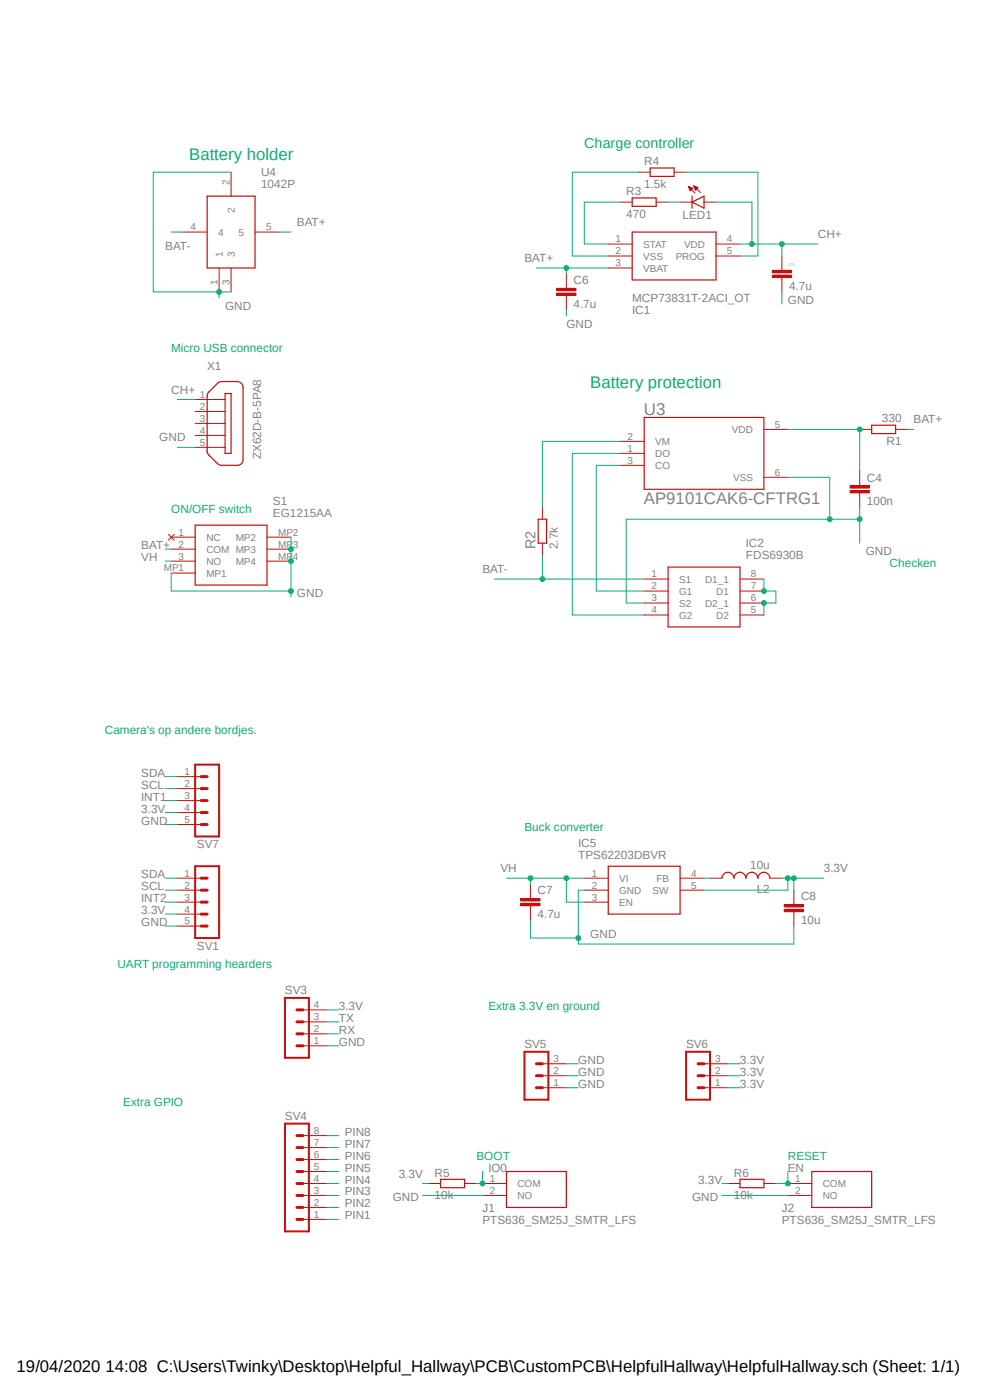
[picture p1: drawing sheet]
<svg xmlns="http://www.w3.org/2000/svg" width="210mm" height="297mm" viewBox="0 0 210 297" stroke-linecap="round" stroke-linejoin="round" font-family="sans-serif">
<path d="M21.6 28.3l184.8 116.6M206.4 144.9l-184.8 116.6" fill="none" stroke="#fff" stroke-width=".21"/>
<path d="M60.5 211.7h5v12.7h-5zM60.5 238.4h5v22.8h-5z" fill="none" stroke="#c90d0c" stroke-width=".42"/>
<path d="M63 216.8h1.3M63 219.3h1.3M63 214.2h1.3M63 221.9h1.3M63 253.6h1.3M63 256.2h1.3M63 258.7h1.3M63 248.5h1.3M63 251.1h1.3M63 240.9h1.3M63 243.5h1.3M63 246h1.3" fill="none" stroke="#c90d0c" stroke-width=".64"/>
<g fill="none" stroke="#c90d0c" stroke-width=".21">
<path d="M131.6 93.6h5.1M131.6 96.2h5.1M131.6 98.7h5.1M162.1 91.1h5M182.4 91.1h2.5M190 91.1h2.5M115.1 107.6v2.6M115.1 115.2v2.6M162.1 101.3h5M182.4 102.5v.5M182.4 104.6v.5M136.7 122.9h5"/>
<path d="M136.7 125.4h5M136.7 127.9h5M136.7 130.5h5M157 122.9h5.1M157 125.4h5.1M157 127.9h5.1M157 130.5h5.1M64.3 219.3h5M64.3 216.8h5M64.3 214.2h5M64.3 221.9h5M64.3 258.7h5"/>
<path d="M64.3 256.2h5M64.3 253.6h5M64.3 251.1h5M64.3 248.5h5M64.3 246h5M64.3 243.5h5M64.3 240.9h5"/>
</g>
<path d="M136.7 88.6h25.4v15.2h-25.4zM184.9 90.2h5.1v1.8h-5.1zM114.2 110.2h1.8v5h-1.8zM141.7 120.3h15.3v12.7h-15.3z" fill="none" stroke="#c90d0c" stroke-width=".25"/>
<path d="M180.3 104.1h4.1v.5h-4.1z" fill-rule="evenodd" fill="#c90d0c"/>
<path d="M180.3 104.1h4.1v.5h-4.1z" fill="none" stroke="#c90d0c" stroke-width=".21"/>
<path d="M180.3 103h4.1v.5h-4.1z" fill-rule="evenodd" fill="#c90d0c"/>
<g fill="none" stroke="#c90d0c" stroke-width=".21">
<path d="M49 36.5v5.1M146 39.6l1.4 1.4M146 39.6l.9 .4-.5 .5zM146.1 39.7h.2M146.1 39.8h.4M146.2 39.8h.5M146.2 39.9h.7M147.2 39.5l1.4 1.4M147.2 39.5l.9 .3-.5 .5zM147.2 39.5h.1M147.2 39.6h.3M147.3 39.7h.4"/>
<path d="M147.3 39.8h.6M147.4 39.8h.6M147.4 39.9h.6M38.9 49.2h5M46.5 56.9v5M49 56.9v5M54.1 49.2h5.1M129 51.8h5.1M129 54.3h5.1M129 56.9h5.1M131.6 42.9h2.5M139.2 42.9h2.5"/>
<path d="M144.3 42.9h2.5M146.2 40h.7M146.3 40.1h.5M146.3 40.2h.4M146.3 40.3h.3M146.4 40.4h.1M147.4 40h.5M147.5 40.1h.3M147.5 40.3h.1M147.5 40.2h.2M149.4 42.9h2.5M151.9 51.8h5.1"/>
<path d="M151.9 54.3h5.1M165.9 56.9v.5M165.9 58.9v.5M41.4 84.8h6.4M41.4 87.3h6.4M41.4 89.8h6.4M41.4 92.4h6.4M41.4 94.9h6.4M182.4 100v2.5M35.7 113.4l1.3 1.2M36.3 114h5.1M36.3 116.5h5.1"/>
<path d="M36.3 119h5.1M37 113.4l-1.3 1.2M56.6 114h5.1M56.6 116.5h5.1M56.6 119h5.1M180.3 103h4.1v.5h-4.1zM182.4 105.1v2.5M36.3 121.6h5.1"/>
</g>
<path d="M43.9 41.6h10.2v15.3h-10.2zM134.1 49.2h17.8v10.2h-17.8zM134.1 42h5.1v1.8h-5.1zM146.8 42.9l2.6-1.3v2.6zM146.8 41.6v2.6M46.1 81.3l.9-.4h3.3a1.27 1.27 0 0 1 1.3 1.3v15.3a1.19 1.19 0 0 1-1.3 1.2h-3.3l-.6-.1-2.1-2-.3-.6v-12.3l.3-.6zM47.8 83.5h1.2v12.7h-1.2zM41.4 111.4h15.2v12.7h-15.2z" fill="none" stroke="#c90d0c" stroke-width=".25"/>
<path d="M163.8 58.4h4.1v.5h-4.1z" fill-rule="evenodd" fill="#c90d0c"/>
<path d="M163.8 58.4h4.1v.5h-4.1z" fill="none" stroke="#c90d0c" stroke-width=".21"/>
<path d="M163.8 57.4h4.1v.5h-4.1z" fill-rule="evenodd" fill="#c90d0c"/>
<path d="M163.8 57.4h4.1v.5h-4.1zM165.9 54.3v2.6M165.9 59.4v2.5M120.1 60.7v.5M120.1 62.7v.5" fill="none" stroke="#c90d0c" stroke-width=".21"/>
<path d="M118.1 62.2h4.1v.5h-4.1z" fill-rule="evenodd" fill="#c90d0c"/>
<path d="M118.1 62.2h4.1v.5h-4.1z" fill="none" stroke="#c90d0c" stroke-width=".21"/>
<path d="M118.1 61.2h4.1v.5h-4.1z" fill-rule="evenodd" fill="#c90d0c"/>
<path d="M135.4 36.5h2.5M143 36.5h2.5M120.1 58.1v2.6M118.1 61.2h4.1v.5h-4.1zM120.1 63.2v2.5M112.5 190.1v.5M112.5 192.2v.5M124 186.3h5M124 188.8h5M124 191.4h5M144.3 186.3h5.1M144.3 188.8h5.1" fill="none" stroke="#c90d0c" stroke-width=".21"/>
<path d="M137.9 35.6h5.1v1.8h-5.1zM129 183.8h15.3v10.1h-15.3z" fill="none" stroke="#c90d0c" stroke-width=".25"/>
<path d="M110.5 191.6h4.1v.6h-4.1z" fill-rule="evenodd" fill="#c90d0c"/>
<path d="M110.5 191.6h4.1v.6h-4.1z" fill="none" stroke="#c90d0c" stroke-width=".21"/>
<path d="M110.5 190.6h4.1v.5h-4.1z" fill-rule="evenodd" fill="#c90d0c"/>
<path d="M110.5 190.6h4.1v.5h-4.1zM112.5 187.6v2.5M112.5 192.7v2.5M168.4 191.4v.5M168.4 193.4v.5" fill="none" stroke="#c90d0c" stroke-width=".21"/>
<path d="M166.4 192.9h4v.5h-4z" fill-rule="evenodd" fill="#c90d0c"/>
<path d="M166.4 192.9h4v.5h-4z" fill="none" stroke="#c90d0c" stroke-width=".21"/>
<path d="M166.4 191.9h4v.5h-4z" fill-rule="evenodd" fill="#c90d0c"/>
<g fill="none" stroke="#c90d0c" stroke-width=".21">
<path d="M37.6 164.8h5.1M37.6 167.3h5.1M37.6 169.8h5.1M37.6 172.4h5.1M37.6 174.9h5.1M37.6 186.3h5.1M37.6 188.8h5.1M37.6 191.4h5.1M37.6 193.9h5.1M37.6 196.5h5.1M150.6 186.3h2.6M163.3 186.3h2.6"/>
<path d="M166.4 191.9h4v.5h-4zM168.4 188.8v2.6M168.4 193.9v2.6M115.1 230.8h5M115.1 228.2h5M115.1 225.7h5M149.4 230.8h5M149.4 228.2h5M149.4 225.7h5M90.9 251.1h2.6M98.6 251.1h2.5M102.4 251.1h5"/>
<path d="M102.4 253.6h5M154.4 251.1h2.6M162.1 251.1h2.5M167.1 251.1h5.1M167.1 253.6h5.1"/>
</g>
<path d="M153.2 186.3a1.27 1.27 0 0 1 1.2-1.3 1.27 1.27 0 0 1 1.3 1.3 1.27 1.27 0 0 1 1.3-1.3 1.27 1.27 0 0 1 1.2 1.3 1.27 1.27 0 0 1 1.3-1.3 1.27 1.27 0 0 1 1.3 1.3 1.27 1.27 0 0 1 1.3-1.3 1.27 1.27 0 0 1 1.2 1.3M93.5 250.2h5.1v1.8h-5.1zM107.4 248.5h12.7v7.7h-12.7zM157 250.2h5.1v1.8h-5.1zM172.2 248.5h12.7v7.7h-12.7z" fill="none" stroke="#c90d0c" stroke-width=".25"/>
<path d="M41.4 162.2h5.1v15.3h-5.1zM41.4 183.8h5.1v15.2h-5.1zM111.3 223.1h5v10.2h-5zM145.5 223.1h5.1v10.2h-5.1z" fill="none" stroke="#c90d0c" stroke-width=".42"/>
<g fill="none" stroke="#c90d0c" stroke-width=".64">
<path d="M42.7 169.8h1.2M42.7 167.3h1.2M42.7 164.8h1.2M42.7 174.9h1.2M42.7 172.4h1.2M42.7 191.4h1.2M42.7 188.8h1.2M42.7 186.3h1.2M42.7 196.5h1.2M42.7 193.9h1.2M113.8 225.7h1.3M113.8 228.2h1.3"/>
<path d="M113.8 230.8h1.3M148.1 225.7h1.3M148.1 228.2h1.3M148.1 230.8h1.3"/>
</g>
<path d="M167.1 101.3h8.9v8.9M182.4 107.6v2.6h-49.6M69.3 221.9h2.6" fill="none" stroke="#0dab76" stroke-width=".21"/>
<circle cx="176" cy="110.2" r=".51" fill="#0dab76"/>
<g fill="none" stroke="#0dab76" stroke-width=".21">
<path d="M182.4 110.2v5"/>
<circle cx="176" cy="110.2" r=".51"/>
</g>
<circle cx="182.4" cy="110.2" r=".51" fill="#0dab76"/>
<g fill="none" stroke="#0dab76" stroke-width=".21">
<path d="M120.1 65.7v1.3M165.9 61.9v2.6M37.6 94.9h3.8M61.7 116.5v8.9h-25.4v-3.8M132.8 110.2v17.7h3.9"/>
<circle cx="182.4" cy="110.2" r=".51"/>
</g>
<circle cx="61.7" cy="119" r=".51" fill="#0dab76"/>
<g fill="none" stroke="#0dab76" stroke-width=".21">
<path d="M61.7 114v2.5"/>
<circle cx="61.7" cy="119" r=".51"/>
</g>
<circle cx="61.7" cy="116.5" r=".51" fill="#0dab76"/>
<g fill="none" stroke="#0dab76" stroke-width=".21">
<path d="M61.7 125.4v1.3"/>
<circle cx="61.7" cy="116.5" r=".51"/>
</g>
<circle cx="61.7" cy="125.4" r=".51" fill="#0dab76"/>
<g fill="none" stroke="#0dab76" stroke-width=".21">
<path d="M49 36.5h-16.5v25.4h16.5"/>
<circle cx="61.7" cy="125.4" r=".51"/>
</g>
<circle cx="46.5" cy="61.9" r=".51" fill="#0dab76"/>
<g fill="none" stroke="#0dab76" stroke-width=".21">
<path d="M46.5 61.9v1.3M112.5 195.2v3.8h10.2M124 188.8h-1.3v11.5h45.7v-3.8"/>
<circle cx="46.5" cy="61.9" r=".51"/>
</g>
<circle cx="122.7" cy="199" r=".51" fill="#0dab76"/>
<g fill="none" stroke="#0dab76" stroke-width=".21">
<path d="M115.1 117.8v5.1M104.9 122.9h31.8M35.1 174.9h2.5M35.1 196.5h2.5M120.1 225.7h2.6M120.1 228.2h2.6M120.1 230.8h2.6M89.7 253.6h12.7M153.2 253.6h13.9"/>
<circle cx="122.7" cy="199" r=".51"/>
</g>
<circle cx="115.1" cy="122.9" r=".51" fill="#0dab76"/>
<g fill="none" stroke="#0dab76" stroke-width=".21">
<path d="M36.3 49.2h2.6M35.1 164.8h2.5M35.1 167.3h2.5M35.1 186.3h2.5M35.1 188.8h2.5M149.4 188.8h17.7M165.9 186.3h2.5v2.5"/>
<circle cx="115.1" cy="122.9" r=".51"/>
</g>
<circle cx="168.4" cy="186.3" r=".51" fill="#0dab76"/>
<g fill="none" stroke="#0dab76" stroke-width=".21">
<path d="M167.1 186.3v2.5M168.4 186.3h6.4"/>
<circle cx="168.4" cy="186.3" r=".51"/>
</g>
<circle cx="167.1" cy="186.3" r=".51" fill="#0dab76"/>
<g fill="none" stroke="#0dab76" stroke-width=".21">
<path d="M164.6 127.9h-2.5v2.6M35.1 172.4h2.5M35.1 193.9h2.5M69.3 214.2h2.6M69.3 216.8h2.6M69.3 219.3h2.6M154.4 225.7h2.6M154.4 228.2h2.6M154.4 230.8h2.6M89.7 251.1h1.2M153.2 251.1h1.2"/>
<circle cx="167.1" cy="186.3" r=".51"/>
</g>
<circle cx="162" cy="127.9" r=".51" fill="#0dab76"/>
<g fill="none" stroke="#0dab76" stroke-width=".21">
<path d="M162.1 122.9v2.5h2.5v2.5"/>
<circle cx="162" cy="127.9" r=".51"/>
</g>
<circle cx="162" cy="125.4" r=".51" fill="#0dab76"/>
<g fill="none" stroke="#0dab76" stroke-width=".21">
<path d="M131.6 96.2h-10.2v34.3h15.3M131.6 98.7h-5.1v26.7h10.2M131.6 93.6h-16.5v14M167.1 91.1h15.3v8.9"/>
<circle cx="162" cy="125.4" r=".51"/>
</g>
<circle cx="182.4" cy="91.1" r=".51" fill="#0dab76"/>
<g fill="none" stroke="#0dab76" stroke-width=".21">
<path d="M157 51.8h16.5M165.9 51.8v2.5M37.6 84.8h3.8"/>
<circle cx="182.4" cy="91.1" r=".51"/>
</g>
<circle cx="165.9" cy="51.8" r=".51" fill="#0dab76"/>
<g fill="none" stroke="#0dab76" stroke-width=".21">
<path d="M151.9 42.9h7.6v8.9"/>
<circle cx="165.9" cy="51.8" r=".51"/>
</g>
<circle cx="159.5" cy="51.8" r=".51" fill="#0dab76"/>
<g fill="none" stroke="#0dab76" stroke-width=".21">
<path d="M113.8 56.9h15.2M120.1 56.9v1.2M131.6 42.9h-7.6v8.9h5M141.7 42.9h2.6"/>
<circle cx="159.5" cy="51.8" r=".51"/>
</g>
<circle cx="120.1" cy="56.9" r=".51" fill="#0dab76"/>
<g fill="none" stroke="#0dab76" stroke-width=".21">
<path d="M135.4 36.5h-14v17.8h7.6M145.5 36.5h15.3v17.8h-3.8M59.2 49.2h2.5M192.5 91.1h1.3M35.1 116.5h1.2M35.1 119h1.2M112.5 186.3h11.5M120.1 186.3v5.1h3.9"/>
<circle cx="120.1" cy="56.9" r=".51"/>
</g>
<circle cx="120.1" cy="186.3" r=".51" fill="#0dab76"/>
<g fill="none" stroke="#0dab76" stroke-width=".21">
<path d="M107.4 186.3h5.1v1.3"/>
<circle cx="120.1" cy="186.3" r=".51"/>
</g>
<circle cx="112.5" cy="186.3" r=".51" fill="#0dab76"/>
<g fill="none" stroke="#0dab76" stroke-width=".21">
<path d="M149.4 186.3h1.2M69.3 258.7h2.6M69.3 256.2h2.6M69.3 253.6h2.6M69.3 251.1h2.6M69.3 248.5h2.6M69.3 246h2.6M69.3 243.5h2.6M69.3 240.9h2.6M102.4 248.5v2.6h-1.3"/>
<circle cx="112.5" cy="186.3" r=".51"/>
</g>
<circle cx="102.4" cy="251.1" r=".51" fill="#0dab76"/>
<g fill="none" stroke="#0dab76" stroke-width=".21">
<path d="M167.1 248.5v2.6h-2.5"/>
<circle cx="102.4" cy="251.1" r=".51"/>
</g>
<circle cx="167.1" cy="251.1" r=".51" fill="#0dab76"/>
<g fill="none" stroke="#0dab76" stroke-width=".21">
<path d="M35.1 169.8h2.5M35.1 191.4h2.5"/>
<circle cx="167.1" cy="251.1" r=".51"/>
</g>
<g font-size="3.6" fill="#0dab76">
<text x="40.1" y="34">Battery holder</text>
<text x="125.2" y="82.2">Battery protection</text>
</g>
<g font-size="3.6" fill="#808080">
<text x="136.6" y="88.1">U3</text>
<text x="136.6" y="106.9">AP9101CAK6-CFTRG1</text>
</g>
<text font-size="3.6" x="3.5" y="291">19/04/2020 14:08 C:\Users\Twinky\Desktop\Helpful_Hallway\PCB\CustomPCB\HelpfulHallway\HelpfulHallway.sch (Sheet: 1/1)</text>
<text font-size="3" fill="#0dab76" x="124" y="31.5">Charge controller</text>
<text font-size="3" fill="#808080" x="113.6" y="116.5" transform="rotate(-90 113.6 116.5)">R2</text>
<g font-size="2.5" fill="#808080">
<text x="136.7" y="35">R4</text>
<text x="55.4" y="40">1042P</text>
<text x="55.4" y="37.4">U4</text>
<text x="132.8" y="41.4">R3</text>
<text x="136.7" y="39.8">1.5k</text>
<text x="63" y="48">BAT+</text>
<text x="132.8" y="46.2">470</text>
<text x="144.8" y="46.4">LED1</text>
<text x="35.1" y="53">BAT-</text>
<text x="173.5" y="50.5">CH+</text>
<text x="111.3" y="55.6">BAT+</text>
<text x="47.8" y="65.7">GND</text>
<text x="121.7" y="65.4">4.7u</text>
<text x="121.7" y="60.3">C6</text>
<text x="134.1" y="64.1">MCP73831T-2ACI_OT</text>
<text x="167.1" y="64.5">GND</text>
<text x="167.4" y="61.6">4.7u</text>
<text x="120.1" y="69.6">GND</text>
<text x="134.1" y="66.6">IC1</text>
<text x="36.3" y="83.5">CH+</text>
<text x="43.9" y="78.4">X1</text>
<text x="187.1" y="89.6">330</text>
<text x="193.8" y="89.8">BAT+</text>
<text x="33.8" y="93.6">GND</text>
<text x="188" y="94.4">R1</text>
<text x="55.4" y="97.5" transform="rotate(-90 55.4 97.5)">ZX62D-B-5PA8</text>
<text x="57.9" y="107.2">S1</text>
<text x="183.9" y="107.2">100n</text>
<text x="183.9" y="102.2">C4</text>
<text x="57.9" y="109.8">EG1215AA</text>
<text x="30" y="116.5">BAT+</text>
<text x="30" y="119">VH</text>
<text x="118.4" y="116.5" transform="rotate(-90 118.4 116.5)">2.7k</text>
<text x="158.2" y="118.7">FDS6930B</text>
<text x="158.2" y="116.1">IC2</text>
<text x="183.6" y="117.8">GND</text>
<text x="102.4" y="121.6">BAT-</text>
<text x="63" y="126.7">GND</text>
<text x="30" y="164.8">SDA</text>
<text x="30" y="167.3">SCL</text>
<text x="30" y="172.4">3.3V</text>
<text x="30" y="169.8">INT1</text>
<text x="30" y="174.9">GND</text>
<text x="122.7" y="179.6">IC5</text>
<text x="41.8" y="180">SV7</text>
<text x="106.2" y="185.1">VH</text>
<text x="122.7" y="182.2">TPS62203DBVR</text>
<text x="159.1" y="184.3">10u</text>
<text x="174.8" y="185.1">3.3V</text>
<text x="30" y="186.3">SDA</text>
<text x="30" y="188.9">SCL</text>
<text x="30" y="191.4">INT2</text>
<text x="114" y="189.7">C7</text>
<text x="160.5" y="189.4">L2</text>
<text x="169.9" y="191">C8</text>
<text x="30" y="196.5">GND</text>
<text x="30" y="193.9">3.3V</text>
<text x="114" y="194.8">4.7u</text>
<text x="169.9" y="196.1">10u</text>
<text x="41.8" y="201.6">SV1</text>
<text x="125.2" y="199">GND</text>
<text x="60.5" y="210.9">SV3</text>
<text x="71.9" y="214.3">3.3V</text>
<text x="71.9" y="221.9">GND</text>
<text x="71.9" y="216.8">TX</text>
<text x="71.9" y="219.3">RX</text>
<text x="111.3" y="222.4">SV5</text>
<text x="122.7" y="225.7">GND</text>
<text x="145.5" y="222.4">SV6</text>
<text x="157" y="225.7">3.3V</text>
<text x="122.7" y="228.2">GND</text>
<text x="122.7" y="230.8">GND</text>
<text x="157" y="228.2">3.3V</text>
<text x="157" y="230.8">3.3V</text>
<text x="60.5" y="237.6">SV4</text>
<text x="73.2" y="243.5">PIN7</text>
<text x="73.2" y="240.9">PIN8</text>
<text x="73.2" y="251.1">PIN4</text>
<text x="73.2" y="248.5">PIN5</text>
<text x="73.2" y="246">PIN6</text>
<text x="84.6" y="249.8">3.3V</text>
<text x="92.2" y="249.6">R5</text>
<text x="103.6" y="248.5">IO0</text>
<text x="148.1" y="251.1">3.3V</text>
<text x="155.7" y="249.6">R6</text>
<text x="167.1" y="248.5">EN</text>
<text x="73.2" y="256.2">PIN2</text>
<text x="73.2" y="253.6">PIN3</text>
<text x="83.3" y="254.9">GND</text>
<text x="92.2" y="254.4">10k</text>
<text x="102.4" y="257.1">J1</text>
<text x="146.8" y="254.9">GND</text>
<text x="155.7" y="254.4">10k</text>
<text x="165.9" y="257.1">J2</text>
<text x="73.2" y="258.7">PIN1</text>
<text x="102.4" y="259.6">PTS636_SM25J_SMTR_LFS</text>
<text x="165.9" y="259.6">PTS636_SM25J_SMTR_LFS</text>
</g>
<g font-size="2.5" fill="#0dab76">
<text x="36.3" y="74.6">Micro USB connector</text>
<text x="36.3" y="108.9">ON/OFF switch</text>
<text x="188.7" y="120.3">Checken</text>
<text x="22.2" y="155.6">Camera's op andere bordjes.</text>
<text x="111.3" y="176.2">Buck converter</text>
<text x="24.9" y="205.4">UART programming hearders</text>
<text x="103.6" y="214.3">Extra 3.3V en ground</text>
<text x="26.2" y="234.6">Extra GPIO</text>
<text x="101.1" y="246">BOOT</text>
<text x="167.1" y="246">RESET</text>
</g>
<g font-size="2.1" fill="#808080">
<text x="48.7" y="39.3" transform="rotate(-90 48.7 39.3)">2</text>
<text x="49.8" y="45.1" transform="rotate(-90 49.8 45.1)">2</text>
<text x="40.4" y="48.9">4</text>
<text x="46.3" y="50">4</text>
<text x="50.6" y="50">5</text>
<text x="56.5" y="48.9">5</text>
<text x="130.6" y="51.4">1</text>
<text x="130.6" y="53.9">2</text>
<text x="136.4" y="52.5">STAT</text>
<text x="145.1" y="52.5">VDD</text>
<text x="154.2" y="51.4">4</text>
<text x="154.2" y="53.9">5</text>
<text x="47.2" y="54.5" transform="rotate(-90 47.2 54.5)">1</text>
<text x="49.8" y="54.5" transform="rotate(-90 49.8 54.5)">3</text>
<text x="130.6" y="56.5">3</text>
<text x="136.4" y="55.1">VSS</text>
<text x="136.4" y="57.6">VBAT</text>
<text x="143.3" y="55.1">PROG</text>
<text x="46.1" y="60.4" transform="rotate(-90 46.1 60.4)">1</text>
<text x="48.7" y="60.4" transform="rotate(-90 48.7 60.4)">3</text>
<text x="42.4" y="84.4">1</text>
<text x="42.4" y="87">2</text>
<text x="42.4" y="89.5">3</text>
<text x="42.4" y="92">4</text>
<text x="42.4" y="94.6">5</text>
<text x="133.1" y="93.3">2</text>
<text x="133.1" y="95.8">1</text>
<text x="139" y="94.4">VM</text>
<text x="155.3" y="91.9">VDD</text>
<text x="164.4" y="90.8">5</text>
<text x="133.1" y="98.4">3</text>
<text x="139" y="96.9">DO</text>
<text x="139" y="99.5">CO</text>
<text x="164.4" y="100.9">6</text>
<text x="155.5" y="102">VSS</text>
<text x="37.9" y="113.6">1</text>
<text x="59" y="113.6">MP2</text>
<text x="37.9" y="116.2">2</text>
<text x="37.9" y="118.7">3</text>
<text x="43.8" y="114.7">NC</text>
<text x="43.8" y="117.3">COM MP3</text>
<text x="43.8" y="119.8">NO</text>
<text x="50" y="114.7">MP2</text>
<text x="50" y="119.8">MP4</text>
<text x="59" y="116.2">MP3</text>
<text x="59" y="118.7">MP4</text>
<text x="34.8" y="121.2">MP1</text>
<text x="43.8" y="122.3">MP1</text>
<text x="138.2" y="122.5">1</text>
<text x="138.2" y="125.1">2</text>
<text x="144.1" y="123.6">S1</text>
<text x="149.6" y="123.6">D1_1</text>
<text x="159.3" y="122.5">8</text>
<text x="159.3" y="125.1">7</text>
<text x="138.2" y="127.6">3</text>
<text x="138.2" y="130.1">4</text>
<text x="144.1" y="126.2">G1</text>
<text x="144.1" y="128.7">S2</text>
<text x="144.1" y="131.2">G2</text>
<text x="149.6" y="128.7">D2_1</text>
<text x="151.9" y="126.2">D1</text>
<text x="151.9" y="131.2">D2</text>
<text x="159.3" y="127.6">6</text>
<text x="159.3" y="130.1">5</text>
<text x="39.2" y="164.4">1</text>
<text x="39.2" y="166.9">2</text>
<text x="39.2" y="169.5">3</text>
<text x="39.2" y="172">4</text>
<text x="39.2" y="174.5">5</text>
<text x="39.2" y="186">1</text>
<text x="125.5" y="186">1</text>
<text x="146.6" y="186">4</text>
<text x="39.2" y="188.5">2</text>
<text x="39.2" y="191.1">3</text>
<text x="125.5" y="188.5">2</text>
<text x="125.5" y="191.1">3</text>
<text x="131.4" y="187.1">VI</text>
<text x="131.4" y="189.6">GND</text>
<text x="138.4" y="189.6">SW</text>
<text x="139.2" y="187.1">FB</text>
<text x="146.6" y="188.5">5</text>
<text x="39.2" y="193.6">4</text>
<text x="39.2" y="196.1">5</text>
<text x="131.4" y="192.2">EN</text>
<text x="66.6" y="213.9">4</text>
<text x="66.6" y="221.5">1</text>
<text x="66.6" y="219">2</text>
<text x="66.6" y="216.5">3</text>
<text x="117.4" y="227.9">2</text>
<text x="117.4" y="225.3">3</text>
<text x="151.7" y="227.9">2</text>
<text x="151.7" y="225.3">3</text>
<text x="117.4" y="230.4">1</text>
<text x="151.7" y="230.4">1</text>
<text x="66.6" y="245.7">6</text>
<text x="66.6" y="243.1">7</text>
<text x="66.6" y="240.6">8</text>
<text x="66.6" y="250.7">4</text>
<text x="66.6" y="248.2">5</text>
<text x="103.9" y="250.7">1</text>
<text x="109.8" y="251.8">COM</text>
<text x="168.7" y="250.7">1</text>
<text x="174.5" y="251.8">COM</text>
<text x="66.6" y="255.8">2</text>
<text x="66.6" y="253.2">3</text>
<text x="103.9" y="253.2">2</text>
<text x="109.8" y="254.4">NO</text>
<text x="168.7" y="253.2">2</text>
<text x="174.5" y="254.4">NO</text>
<text x="66.6" y="258.3">1</text>
</g>
</svg>
